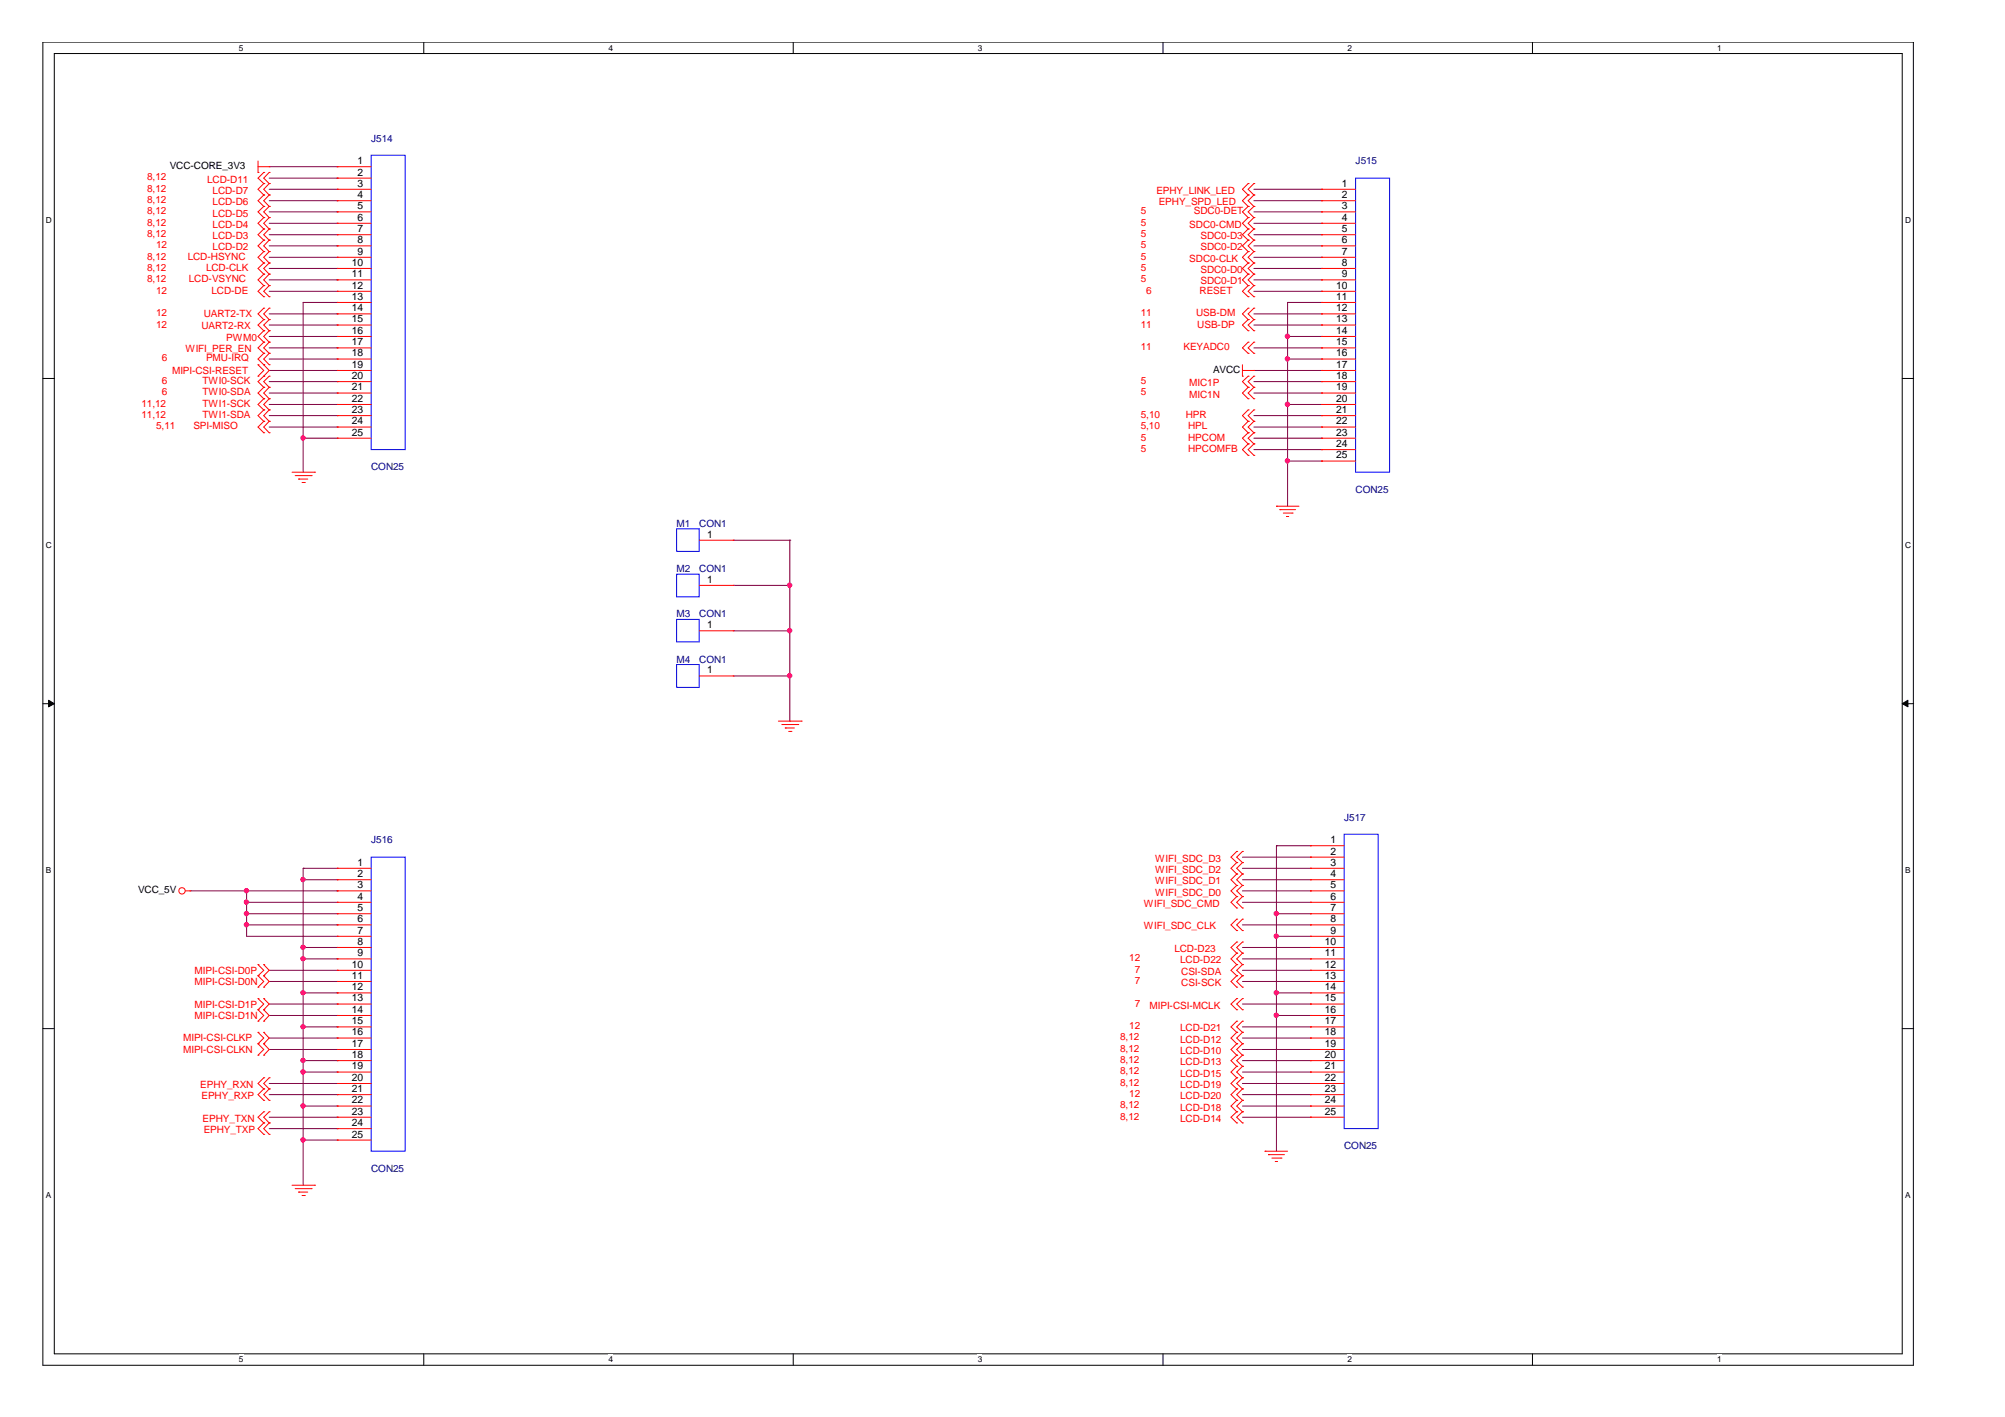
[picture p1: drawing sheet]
<svg xmlns="http://www.w3.org/2000/svg" width="297mm" height="210mm" viewBox="0 0 297 210" stroke-linecap="round" stroke-linejoin="round" font-family="sans-serif">
<path d="M6.3 6.2h277.2v196h-277.2zM8 7.9h273.8v192.6h-273.8z" fill="none" stroke="#000" stroke-width=".15"/>
<g fill="#fff">
<path d="M35.4 6.4h.6v1.4h-.6z"/>
<path d="M35.4 200.7h.6v1.4h-.6z"/>
</g>
<path d="M62.8 6.2v1.7M62.8 200.5v1.7" fill="none" stroke="#000" stroke-width=".15"/>
<g fill="#fff">
<path d="M90.1 6.4h.7v1.4h-.7z"/>
<path d="M90.1 200.7h.7v1.4h-.7z"/>
</g>
<path d="M117.5 6.2v1.7M117.5 200.5v1.7" fill="none" stroke="#000" stroke-width=".15"/>
<g fill="#fff">
<path d="M144.9 6.4h.6v1.4h-.6z"/>
<path d="M144.9 200.7h.6v1.4h-.6z"/>
</g>
<path d="M172.3 6.2v1.7M172.3 200.5v1.7" fill="none" stroke="#000" stroke-width=".15"/>
<g fill="#fff">
<path d="M199.6 6.4h.7v1.4h-.7z"/>
<path d="M199.6 200.7h.7v1.4h-.7z"/>
</g>
<path d="M227 6.2v1.7M227 200.5v1.7" fill="none" stroke="#000" stroke-width=".15"/>
<g fill="#fff">
<path d="M254.4 6.4h.6v1.4h-.6z"/>
<path d="M254.4 200.7h.6v1.4h-.6z"/>
<path d="M6.8 31.9h.8v1.4h-.8z"/>
<path d="M282.2 31.9h.9v1.4h-.9z"/>
<path d="M6.8 80.1h.8v1.4h-.8z"/>
<path d="M282.2 80.1h.9v1.4h-.9z"/>
</g>
<path d="M6.3 56.1h1.7M281.8 56.1h1.7" fill="none" stroke="#000" stroke-width=".15"/>
<g fill="#fff">
<path d="M6.8 128.2h.7v1.4h-.7z"/>
<path d="M282.2 128.2h.8v1.4h-.8z"/>
</g>
<path d="M6.3 104.2h1.7M281.8 104.2h1.7" fill="none" stroke="#000" stroke-width=".15"/>
<g fill="#000" stroke="#000" stroke-width=".15">
<path d="M7.2 103.7l.8 .5-.8 .5z" fill-rule="evenodd"/>
<path d="M281.8 104.2l.9-.5v1z" fill-rule="evenodd"/>
</g>
<g fill="#fff">
<path d="M6.8 176.4h.7v1.4h-.7z"/>
<path d="M282.2 176.4h.8v1.4h-.8z"/>
</g>
<path d="M6.3 152.4h1.7M281.8 152.4h1.7" fill="none" stroke="#000" stroke-width=".15"/>
<g fill="none" stroke="#800040" stroke-width=".15">
<path d="M39.9 26.4h10.1M39.9 28h10.1M39.9 29.7h10.1M39.9 31.4h10.1M39.9 33.1h10.1M39.9 34.8h10.1M39.9 36.4h10.1M39.9 38.1h10.1M39.9 39.8h10.1M39.9 24.7h10.1M50 26.4h.1M50 28h.1"/>
<path d="M50 29.7h.1M50 31.4h.1M50 33.1h.1M50 34.8h.1M50 36.4h.1M50 38.1h.1M50 39.8h.1M50 24.7h.1M185.8 28h10M185.8 29.7h10M185.8 31.4h10M185.8 33.1h10"/>
<path d="M185.8 34.8h10M185.8 36.4h10M185.8 38.1h10M185.8 39.8h10M195.8 28h.1M195.8 29.7h.1M195.8 31.4h.1M195.8 33.1h.1M195.8 34.8h.1M195.8 36.4h.1M195.8 38.1h.1M195.8 39.8h.1"/>
<path d="M39.9 41.5h10.1M39.9 43.2h10.1M39.9 46.5h10.1M39.9 48.1h10.1M39.9 49.8h10.1M39.9 51.5h10.1M39.9 53.2h10.1M39.9 54.9h10.1M39.9 56.5h10.1M39.9 58.2h10.1M39.9 59.9h10.1M44.9 44.8h.1"/>
<path d="M44.9 44.8h5.1M44.9 44.8v25.1M50 41.5h.1M50 43.2h.1M50 46.5h.1M50 48.1h.1M50 49.8h.1M50 51.5h.1M50 53.2h.1M50 54.9h.1M50 56.5h.1M50 58.2h.1"/>
<path d="M50 59.9h.1M50 44.8h.1M185.8 41.5h10M185.8 43.2h10M185.8 46.5h10M185.8 48.1h10M185.8 51.5h10M185.8 54.9h10M185.8 56.5h10M185.8 58.2h10M190.8 44.8h.1M190.8 49.8h.1"/>
<path d="M190.8 59.9h.1M190.8 53.2h.1M190.8 49.8h5M190.8 53.2h5M190.8 59.9h5M190.8 44.8h5M190.8 44.8v30.2M195.8 54.9h.1M195.8 56.5h.1M195.8 58.2h.1M195.8 46.5h.1M195.8 48.1h.1"/>
<path d="M195.8 51.5h.1M195.8 53.2h.1M195.8 44.8h.1M195.8 49.8h.1M195.8 59.9h.1M195.8 41.5h.1M195.8 43.2h.1M39.9 63.3h10.1M39.9 61.6h10.1M44.9 64.9h.1M44.9 64.9h5.1M50 63.3h.1"/>
<path d="M50 61.6h.1M50 64.9h.1M185.8 63.3h10M185.8 61.6h10M185.8 64.9h10M185.8 66.6h10M190.8 68.3h.1M190.8 68.3h5M195.8 61.6h.1M195.8 63.3h.1M195.8 64.9h.1M195.8 66.6h.1"/>
<path d="M195.8 68.3h.1M108.6 80h8.4M108.6 86.7h8.4M108.6 93.4h8.4M117 80h.1M117 86.7h.1M117 93.4h.1M117 80v26.8M108.6 100.1h8.4M117 100.1h.1M117 106.8h.1M28.2 132h21.8"/>
<path d="M36.5 132h.1M36.5 133.7h.1M36.5 137h.1M36.5 135.4h.1M36.5 132v6.7h13.5M36.5 133.7h13.5M36.5 137h13.5M36.5 135.4h13.5M44.9 128.6h.1M44.9 130.3h.1M44.9 128.6v47M44.9 130.3h5.1"/>
<path d="M44.9 128.6h5.1M50 133.7h.1M50 137h.1M50 135.4h.1M50 132h.1M50 138.7h.1M50 130.3h.1M50 128.6h.1M184.1 133.7h10M184.1 132h10M184.1 137h10M184.1 130.3h10"/>
<path d="M184.1 128.6h10M184.1 127h10M189.1 135.4h.1M189.1 125.3h.1M189.1 138.7h.1M189.1 135.4h5M189.1 138.7h5M189.1 125.3v45.2M189.1 125.3h5M194.1 127h.1M194.1 128.6h.1M194.1 130.3h.1"/>
<path d="M194.1 132h.1M194.1 133.7h.1M194.1 135.4h.1M194.1 137h.1M194.1 125.3h.1M194.1 138.7h.1M39.9 153.8h10.1M39.9 150.4h10.1M39.9 148.7h10.1M39.9 145.4h10.1M39.9 143.7h10.1M39.9 155.5h10.1"/>
<path d="M44.9 158.8h.1M44.9 157.1h.1M44.9 152.1h.1M44.9 147.1h.1M44.9 142h.1M44.9 140.3h.1M44.9 140.3h5.1M44.9 158.8h5.1M44.9 157.1h5.1M44.9 152.1h5.1M44.9 147.1h5.1M44.9 142h5.1"/>
<path d="M50 153.8h.1M50 150.4h.1M50 148.7h.1M50 145.4h.1M50 143.7h.1M50 140.3h.1M50 155.5h.1M50 158.8h.1M50 157.1h.1M50 152.1h.1M50 147.1h.1M50 142h.1"/>
<path d="M184.1 153.8h10M184.1 148.7h10M184.1 145.4h10M184.1 143.7h10M184.1 140.3h10M184.1 155.5h10M184.1 158.8h10M184.1 157.1h10M184.1 152.1h10M184.1 142h10M189.1 147.1h.1M189.1 150.4h.1"/>
<path d="M189.1 150.4h5M189.1 147.1h5M194.1 140.3h.1M194.1 142h.1M194.1 143.7h.1M194.1 145.4h.1M194.1 147.1h.1M194.1 148.7h.1M194.1 152.1h.1M194.1 153.8h.1M194.1 155.5h.1M194.1 157.1h.1"/>
<path d="M194.1 158.8h.1M194.1 150.4h.1M39.9 167.2h10.1M39.9 165.5h10.1M39.9 162.2h10.1M39.9 160.5h10.1M44.9 163.8h.1M44.9 168.9h.1M44.9 168.9h5.1M44.9 163.8h5.1M50 167.2h.1M50 165.5h.1"/>
<path d="M50 162.2h.1M50 160.5h.1M50 168.9h.1M50 163.8h.1M184.1 165.5h10M184.1 162.2h10M184.1 160.5h10M184.1 163.8h10M194.1 160.5h.1M194.1 162.2h.1M194.1 163.8h.1M194.1 165.5h.1"/>
</g>
<g fill="#f0f" stroke="#f0f" stroke-width=".15">
<circle cx="117" cy="86.7" r=".32"/>
<circle cx="117" cy="93.4" r=".32"/>
<circle cx="117" cy="100.1" r=".32"/>
<circle cx="44.9" cy="64.9" r=".32"/>
<circle cx="190.7" cy="49.8" r=".32"/>
<circle cx="190.7" cy="68.3" r=".32"/>
<circle cx="190.7" cy="59.9" r=".32"/>
<circle cx="190.7" cy="53.2" r=".32"/>
<circle cx="36.5" cy="133.6" r=".32"/>
<circle cx="36.5" cy="137" r=".32"/>
<circle cx="36.5" cy="135.3" r=".32"/>
<circle cx="36.5" cy="131.9" r=".32"/>
<circle cx="44.9" cy="130.3" r=".32"/>
<circle cx="44.9" cy="168.9" r=".32"/>
<circle cx="44.9" cy="163.8" r=".32"/>
<circle cx="44.9" cy="158.8" r=".32"/>
<circle cx="44.9" cy="157.1" r=".32"/>
<circle cx="44.9" cy="152.1" r=".32"/>
<circle cx="44.9" cy="147.1" r=".32"/>
<circle cx="44.9" cy="142" r=".32"/>
<circle cx="44.9" cy="140.3" r=".32"/>
<circle cx="189.1" cy="135.3" r=".32"/>
<circle cx="189.1" cy="147.1" r=".32"/>
<circle cx="189.1" cy="138.7" r=".32"/>
<circle cx="189.1" cy="150.4" r=".32"/>
</g>
<g fill="none" stroke="#f00" stroke-width=".15">
<path d="M38.2 25.5h.1M38.2 24.7h1.7M38.2 23.8v1.7M39.1 25.5h.1M39.1 27.2h.1M39.1 35.6h.1M39.1 37.3h.1M39.1 33.9h.1M39.1 39h.1M39.1 32.2h.1M39.1 30.6h.1M39.1 28.9h.1"/>
<path d="M39.1 25.5l-.9 .9 .9 .8M39.1 35.6l-.9 .8 .9 .9M39.1 33.9l-.9 .9 .9 .8M39.1 39l-.9 .8 .9 .8M39.1 32.2l-.9 .9 .9 .8M39.1 30.6l-.9 .8 .9 .8M39.1 28.9l-.9 .8 .9 .9M39.1 27.2l-.9 .8 .9 .9M39.1 37.3l-.9 .8 .9 .9M39.9 24.7h.1M39.9 25.5h.1M39.9 27.2h.1"/>
<path d="M39.9 35.6h.1M39.9 37.3h.1M39.9 33.9h.1M39.9 39h.1M39.9 32.2h.1M39.9 30.6h.1M39.9 28.9h.1M39.9 25.5l-.8 .9 .8 .8M39.9 35.6l-.8 .8 .8 .9M39.9 33.9l-.8 .9 .8 .8M39.9 39l-.8 .8 .8 .8M39.9 32.2l-.8 .9 .8 .8"/>
<path d="M39.9 30.6l-.8 .8 .8 .8M39.9 28.9l-.8 .8 .8 .9M39.9 27.2l-.8 .8 .8 .9M39.9 37.3l-.8 .8 .8 .9M50 24.7h.1M50 26.4h.1M50 28h.1M50 29.7h.1M50 31.4h.1M50 33.1h.1M50 34.8h.1M50 36.4h.1"/>
<path d="M50 38.1h.1M50 39.8h.1M50 24.7h5M50 28h5M50 29.7h5M50 31.4h5M50 33.1h5M50 34.8h5M50 36.4h5M50 38.1h5M50 39.8h5M50 26.4h5"/>
<path d="M184.9 35.6h.1M184.9 37.3h.1M184.9 32.2h.1M184.9 33.9h.1M184.9 39h.1M184.9 30.6h.1M184.9 28.9h.1M184.9 27.2h.1M184.9 35.6l-.8 .8 .8 .9M184.9 32.2l-.8 .9 .8 .8M184.9 33.9l-.8 .9 .8 .8M184.9 37.3l-.8 .8 .8 .9"/>
<path d="M184.9 30.6l-.8 .8 .8 .8M184.9 28.9l-.8 .8 .8 .9M184.9 27.2l-.8 .8 .8 .9M184.9 39l-.8 .8 .8 .8M185.8 35.6h.1M185.8 37.3h.1M185.8 32.2h.1M185.8 33.9h.1M185.8 39h.1M185.8 30.6h.1M185.8 28.9h.1M185.8 27.2h.1"/>
<path d="M185.8 35.6l-.9 .8 .9 .9M185.8 32.2l-.9 .9 .9 .8M185.8 33.9l-.9 .9 .9 .8M185.8 37.3l-.9 .8 .9 .9M185.8 30.6l-.9 .8 .9 .8M185.8 28.9l-.9 .8 .9 .9M185.8 27.2l-.9 .8 .9 .9M185.8 39l-.9 .8 .9 .8M195.8 28h.1M195.8 29.7h.1M195.8 31.4h.1M195.8 33.1h.1"/>
<path d="M195.8 34.8h.1M195.8 36.4h.1M195.8 38.1h.1M195.8 39.8h.1M195.8 28h5M195.8 29.7h5M195.8 31.4h5M195.8 33.1h5M195.8 34.8h5M195.8 36.4h5M195.8 38.1h5M195.8 39.8h5"/>
<path d="M38.2 55.7h.1M38.2 54h.1M38.2 54l.9 .9-.9 .8M39.1 44h.1M39.1 42.3h.1M39.1 40.6h.1M39.1 49h.1M39.1 50.7h.1M39.1 52.3h.1M39.1 54h.1M39.1 55.7h.1M39.1 47.3h.1"/>
<path d="M39.1 45.6h.1M39.1 59.1h.1M39.1 57.4h.1M39.1 42.3l-.9 .9 .9 .8M39.1 40.6l-.9 .9 .9 .8M39.1 49l-.9 .8 .9 .9M39.1 50.7l-.9 .8 .9 .8M39.1 52.3l-.9 .9 .9 .8M39.1 54l.8 .9-.8 .8M39.1 45.6l-.9 .9 .9 .8M39.1 47.3l-.9 .8 .9 .9M39.1 59.1l-.9 .8 .9 .8"/>
<path d="M39.1 55.7l-.9 .8 .9 .9M39.1 57.4l-.9 .8 .9 .9M39.9 44h.1M39.9 42.3h.1M39.9 40.6h.1M39.9 49h.1M39.9 50.7h.1M39.9 52.3h.1M39.9 54h.1M39.9 47.3h.1M39.9 45.6h.1M39.9 59.1h.1"/>
<path d="M39.9 57.4h.1M39.9 55.7h.1M39.9 42.3l-.8 .9 .8 .8M39.9 40.6l-.8 .9 .8 .8M39.9 49l-.8 .8 .8 .9M39.9 50.7l-.8 .8 .8 .8M39.9 52.3l-.8 .9 .8 .8M39.9 45.6l-.8 .9 .8 .8M39.9 47.3l-.8 .8 .8 .9M39.9 59.1l-.8 .8 .8 .8M39.9 55.7l-.8 .8 .8 .9M39.9 57.4l-.8 .8 .8 .9"/>
<path d="M50 41.5h.1M50 43.2h.1M50 44.8h.1M50 46.5h.1M50 48.1h.1M50 49.8h.1M50 51.5h.1M50 53.2h.1M50 54.9h.1M50 56.5h.1M50 58.2h.1M50 59.9h.1"/>
<path d="M50 54.9h5M50 41.5h5M50 43.2h5M50 44.8h5M50 46.5h5M50 48.1h5M50 49.8h5M50 51.5h5M50 53.2h5M50 56.5h5M50 58.2h5M50 59.9h5"/>
<path d="M184.1 55.7h.1M184.1 54.9h1.7M184.1 54v1.7M184.9 55.7h.1M184.9 57.4h.1M184.9 59.1h.1M184.9 45.6h.1M184.9 47.3h.1M184.9 49h.1M184.9 50.7h.1M184.9 52.3h.1M184.9 42.3h.1"/>
<path d="M184.9 44h.1M184.9 40.6h.1M184.9 55.7l-.8 .8 .8 .9M184.9 57.4l-.8 .8 .8 .9M184.9 45.6l-.8 .9 .8 .8M184.9 47.3l-.8 .8 .8 .9M184.9 50.7l-.8 .8 .8 .8M184.9 42.3l-.8 .9 .8 .8M184.9 40.6l-.8 .9 .8 .8M185.8 54.9h.1M185.8 55.7h.1M185.8 57.4h.1"/>
<path d="M185.8 59.1h.1M185.8 45.6h.1M185.8 47.3h.1M185.8 49h.1M185.8 50.7h.1M185.8 52.3h.1M185.8 42.3h.1M185.8 44h.1M185.8 40.6h.1M185.8 55.7l-.9 .8 .9 .9M185.8 57.4l-.9 .8 .9 .9M185.8 45.6l-.9 .9 .9 .8"/>
<path d="M185.8 47.3l-.9 .8 .9 .9M185.8 50.7l-.9 .8 .9 .8M185.8 42.3l-.9 .9 .9 .8M185.8 40.6l-.9 .9 .9 .8M195.8 41.5h.1M195.8 43.2h.1M195.8 44.8h.1M195.8 46.5h.1M195.8 48.1h.1M195.8 49.8h.1M195.8 51.5h.1M195.8 53.2h.1"/>
<path d="M195.8 54.9h.1M195.8 56.5h.1M195.8 58.2h.1M195.8 59.9h.1M195.8 54.9h5M195.8 41.5h5M195.8 43.2h5M195.8 44.8h5M195.8 46.5h5M195.8 48.1h5M195.8 49.8h5M195.8 51.5h5"/>
<path d="M195.8 53.2h5M195.8 56.5h5M195.8 58.2h5M195.8 59.9h5M39.1 64.1h.1M39.1 62.4h.1M39.1 60.7h.1M39.1 62.4l-.9 .9 .9 .8M39.1 60.7l-.9 .9 .9 .8M39.9 64.1h.1M39.9 62.4h.1M39.9 60.7h.1"/>
<path d="M39.9 62.4l-.8 .9 .8 .8M39.9 60.7l-.8 .9 .8 .8M43.3 69.9h3.3M43.7 70.5h2.4M44.2 71h.1M44.2 71h1.4M44.7 71.5h.4M45.1 71.5h.1M46.1 70.5h.1M46.6 69.9h.1M50 61.6h.1M50 63.3h.1"/>
<path d="M50 64.9h.1M50 61.6h5M50 63.3h5M50 64.9h5M184.9 67.5h.1M184.9 65.8h.1M184.9 62.4h.1M184.9 60.7h.1M184.9 64.1h.1M184.9 65.8l-.8 .8 .8 .9M184.9 60.7l-.8 .9 .8 .8M184.9 62.4l-.8 .9 .8 .8"/>
<path d="M184.9 64.1l-.8 .8 .8 .9M185.8 67.5h.1M185.8 65.8h.1M185.8 62.4h.1M185.8 60.7h.1M185.8 64.1h.1M185.8 65.8l-.9 .8 .9 .9M185.8 60.7l-.9 .9 .9 .8M185.8 62.4l-.9 .9 .9 .8M185.8 64.1l-.9 .8 .9 .9M189.1 75h.1M189.1 75h3.3"/>
<path d="M189.6 75.5h.1M189.6 75.5h2.3M190.1 76h1.3M190.6 76.5h.1M190.6 76.5h.3M191.4 76h.1M195.8 61.6h.1M195.8 63.3h.1M195.8 64.9h.1M195.8 66.6h.1M195.8 68.3h.1M195.8 61.6h5"/>
<path d="M195.8 63.3h5M195.8 64.9h5M195.8 66.6h5M195.8 68.3h5M103.6 80h5M103.6 86.7h5M103.6 93.4h5M108.6 80h.1M108.6 86.7h.1M108.6 93.4h.1M103.6 100.1h5M108.6 100.1h.1"/>
<path d="M115.3 106.8h3.4M115.8 107.3h2.4M116.3 107.8h.1M116.3 107.8h1.4M116.8 108.3h.4M117.2 108.3h.1M118.2 107.3h.1M118.7 106.8h.1M27.5 132h.7M28.2 132h.1M50 128.6h.1M50 130.3h.1"/>
<path d="M50 132h.1M50 133.7h.1M50 135.4h.1M50 137h.1M50 138.7h.1M50 132h5M50 128.6h5M50 130.3h5M50 133.7h5M50 135.4h5M50 137h5M50 138.7h5"/>
<path d="M183.2 127.8h.1M183.2 129.5h.1M183.2 131.2h.1M183.2 132.8h.1M183.2 134.5h.1M183.2 136.2h.1M183.2 137.9h.1M183.2 139.5h.1M183.2 126.1h.1M183.2 127.8l-.8 .8 .8 .9M183.2 129.5l-.8 .8 .8 .9M183.2 131.2l-.8 .8 .8 .8"/>
<path d="M183.2 132.8l-.8 .9 .8 .8M183.2 136.2l-.8 .8 .8 .9M183.2 139.5l-.8 .8 .8 .9M183.2 126.1l-.8 .9 .8 .8M184.1 127.8h.1M184.1 129.5h.1M184.1 131.2h.1M184.1 132.8h.1M184.1 134.5h.1M184.1 136.2h.1M184.1 137.9h.1M184.1 139.5h.1"/>
<path d="M184.1 126.1h.1M184.1 127.8l-.9 .8 .9 .9M184.1 129.5l-.9 .8 .9 .9M184.1 131.2l-.9 .8 .9 .8M184.1 132.8l-.9 .9 .9 .8M184.1 136.2l-.9 .8 .9 .9M184.1 139.5l-.9 .8 .9 .9M184.1 126.1l-.9 .9 .9 .8M194.1 125.3h.1M194.1 127h.1M194.1 128.6h.1M194.1 130.3h.1"/>
<path d="M194.1 132h.1M194.1 133.7h.1M194.1 135.4h.1M194.1 137h.1M194.1 138.7h.1M194.1 132h5M194.1 125.3h5M194.1 127h5M194.1 128.6h5M194.1 130.3h5M194.1 133.7h5M194.1 135.4h5"/>
<path d="M194.1 137h5M194.1 138.7h5M38.2 149.6h.1M38.2 147.9h.1M38.2 151.3h.1M38.2 144.5h.1M38.2 142.9h.1M38.2 146.2h.1M38.2 154.6h.1M38.2 152.9h.1M38.2 156.3h.1M38.2 147.9l.9 .8-.9 .9"/>
<path d="M38.2 149.6l.9 .8-.9 .9M38.2 142.9l.9 .8-.9 .8M38.2 144.5l.9 .9-.9 .8M38.2 152.9l.9 .9-.9 .8M38.2 154.6l.9 .9-.9 .8M39.1 147.9h.1M39.1 149.6h.1M39.1 151.3h.1M39.1 142.9h.1M39.1 144.5h.1M39.1 146.2h.1M39.1 152.9h.1"/>
<path d="M39.1 154.6h.1M39.1 156.3h.1M39.1 159.7h.1M39.1 147.9l.8 .8-.8 .9M39.1 149.6l.8 .8-.8 .9M39.1 142.9l.8 .8-.8 .8M39.1 144.5l.8 .9-.8 .8M39.1 152.9l.8 .9-.8 .8M39.1 154.6l.8 .9-.8 .8M39.1 159.7l-.9 .8 .9 .8M39.9 159.7h.1M39.9 159.7l-.8 .8 .8 .8"/>
<path d="M50 140.3h.1M50 142h.1M50 143.7h.1M50 145.4h.1M50 147.1h.1M50 148.7h.1M50 150.4h.1M50 152.1h.1M50 153.8h.1M50 155.5h.1M50 157.1h.1M50 158.8h.1"/>
<path d="M50 140.3h5M50 142h5M50 143.7h5M50 145.4h5M50 147.1h5M50 148.7h5M50 150.4h5M50 152.1h5M50 153.8h5M50 155.5h5M50 157.1h5M50 158.8h5"/>
<path d="M183.2 156.3h.1M183.2 158h.1M183.2 154.6h.1M183.2 152.9h.1M183.2 159.7h.1M183.2 141.2h.1M183.2 151.3h.1M183.2 142.9h.1M183.2 144.5h.1M183.2 146.2h.1M183.2 147.9h.1M183.2 149.6h.1"/>
<path d="M183.2 156.3l-.8 .8 .8 .9M183.2 154.6l-.8 .9 .8 .8M183.2 152.9l-.8 .9 .8 .8M183.2 158l-.8 .8 .8 .9M183.2 151.3l-.8 .8 .8 .8M183.2 159.7l-.8 .8 .8 .8M183.2 141.2l-.8 .8 .8 .9M183.2 144.5l-.8 .9 .8 .8M183.2 142.9l-.8 .8 .8 .8M183.2 147.9l-.8 .8 .8 .9M184.1 156.3h.1M184.1 158h.1"/>
<path d="M184.1 154.6h.1M184.1 152.9h.1M184.1 159.7h.1M184.1 141.2h.1M184.1 151.3h.1M184.1 142.9h.1M184.1 144.5h.1M184.1 146.2h.1M184.1 147.9h.1M184.1 149.6h.1M184.1 156.3l-.9 .8 .9 .9M184.1 154.6l-.9 .9 .9 .8"/>
<path d="M184.1 152.9l-.9 .9 .9 .8M184.1 158l-.9 .8 .9 .9M184.1 151.3l-.9 .8 .9 .8M184.1 159.7l-.9 .8 .9 .8M184.1 141.2l-.9 .8 .9 .9M184.1 144.5l-.9 .9 .9 .8M184.1 142.9l-.9 .8 .9 .8M184.1 147.9l-.9 .8 .9 .9M194.1 140.3h.1M194.1 142h.1M194.1 143.7h.1M194.1 145.4h.1"/>
<path d="M194.1 147.1h.1M194.1 148.7h.1M194.1 150.4h.1M194.1 152.1h.1M194.1 153.8h.1M194.1 155.5h.1M194.1 157.1h.1M194.1 158.8h.1M194.1 140.3h5M194.1 142h5M194.1 143.7h5M194.1 145.4h5"/>
<path d="M194.1 147.1h5M194.1 148.7h5M194.1 150.4h5M194.1 152.1h5M194.1 153.8h5M194.1 155.5h5M194.1 157.1h5M194.1 158.8h5M39.1 164.7h.1M39.1 166.3h.1M39.1 168h.1M39.1 161.3h.1"/>
<path d="M39.1 163h.1M39.1 164.7l-.9 .8 .9 .8M39.1 166.3l-.9 .9 .9 .8M39.1 161.3l-.9 .9 .9 .8M39.9 164.7h.1M39.9 166.3h.1M39.9 168h.1M39.9 161.3h.1M39.9 163h.1M39.9 164.7l-.8 .8 .8 .8M39.9 166.3l-.8 .9 .8 .8M39.9 161.3l-.8 .9 .8 .8"/>
<path d="M43.3 175.6h3.3M43.7 176.1h2.4M44.2 176.6h.1M44.2 176.6h1.4M44.7 177.1h.4M45.1 177.1h.1M46.1 176.1h.1M46.6 175.6h.1M50 160.5h.1M50 162.2h.1M50 163.8h.1M50 165.5h.1"/>
<path d="M50 167.2h.1M50 168.9h.1M50 160.5h5M50 162.2h5M50 163.8h5M50 165.5h5M50 167.2h5M50 168.9h5M183.2 164.7h.1M183.2 166.3h.1M183.2 163h.1M183.2 161.3h.1"/>
<path d="M183.2 164.7l-.8 .8 .8 .8M183.2 163l-.8 .8 .8 .9M183.2 161.3l-.8 .9 .8 .8M184.1 164.7h.1M184.1 166.3h.1M184.1 163h.1M184.1 161.3h.1M184.1 164.7l-.9 .8 .9 .8M184.1 163l-.9 .8 .9 .9M184.1 161.3l-.9 .9 .9 .8M187.4 170.5h.1M187.4 170.5h3.4"/>
<path d="M187.9 171h.1M187.9 171h2.4M188.4 171.5h1.4M188.9 172.1h.1M188.9 172.1h.4M189.8 171.5h.1M194.1 160.5h.1M194.1 162.2h.1M194.1 163.8h.1M194.1 165.5h.1M194.1 160.5h5M194.1 162.2h5"/>
<path d="M194.1 163.8h5M194.1 165.5h5"/>
<circle cx="27" cy="132" r=".47"/>
</g>
<path d="M55 23h5v43.6h-5zM200.8 26.4h5.1v43.5h-5.1zM100.2 78.3h3.4v3.4h-3.4zM100.2 85.1h3.4v3.3h-3.4zM100.2 91.8h3.4v3.3h-3.4zM100.2 98.4h3.4v3.4h-3.4zM55 127h5v43.5h-5zM199.1 123.6h5.1v43.6h-5.1z" fill="none" stroke="#00f" stroke-width=".15"/>
<g font-size="1.5" fill="#000080">
<text x="55" y="21">J514</text>
<text x="200.8" y="24.4">J515</text>
<text x="55" y="69.7">CON25</text>
<text x="200.8" y="73">CON25</text>
<text x="100.2" y="78">M1</text>
<text x="103.6" y="78">CON1</text>
<text x="100.2" y="84.7">M2</text>
<text x="103.6" y="84.7">CON1</text>
<text x="100.2" y="91.4">M3</text>
<text x="103.6" y="91.4">CON1</text>
<text x="100.2" y="98.1">M4</text>
<text x="103.6" y="98.1">CON1</text>
<text x="55" y="124.9">J516</text>
<text x="199.1" y="121.6">J517</text>
<text x="55" y="173.6">CON25</text>
<text x="199.1" y="170.2">CON25</text>
</g>
<g font-size="1.5" fill="#f00">
<text x="21.8" y="26.7">8,12</text>
<text x="21.8" y="28.4">8,12</text>
<text x="30.7" y="27.1">LCD-D11</text>
<text x="31.5" y="28.7">LCD-D7</text>
<text x="171.3" y="28.7">EPHY_LINK_LED</text>
<text x="21.8" y="35.1">8,12</text>
<text x="21.8" y="33.4">8,12</text>
<text x="21.8" y="31.8">8,12</text>
<text x="21.8" y="30.1">8,12</text>
<text x="31.5" y="35.4">LCD-D3</text>
<text x="31.5" y="33.8">LCD-D4</text>
<text x="31.5" y="32.1">LCD-D5</text>
<text x="31.5" y="30.4">LCD-D6</text>
<text x="169" y="31.8">5</text>
<text x="169" y="33.4">5</text>
<text x="169" y="35.1">5</text>
<text x="171.7" y="30.4">EPHY_SPD_LED</text>
<text x="176.2" y="33.8">SDC0-CMD</text>
<text x="176.9" y="31.8">SDC0-DET</text>
<text x="177.8" y="35.4">SDC0-D3</text>
<text x="21.8" y="40.1">8,12</text>
<text x="21.8" y="38.5">8,12</text>
<text x="21.8" y="41.8">8,12</text>
<text x="23.1" y="36.8">12</text>
<text x="27.8" y="38.5">LCD-HSYNC</text>
<text x="28" y="41.8">LCD-VSYNC</text>
<text x="30.5" y="40.1">LCD-CLK</text>
<text x="31.5" y="37.1">LCD-D2</text>
<text x="169" y="36.8">5</text>
<text x="169" y="38.5">5</text>
<text x="169" y="40.1">5</text>
<text x="169" y="41.8">5</text>
<text x="176.2" y="38.8">SDC0-CLK</text>
<text x="177.8" y="37.1">SDC0-D2</text>
<text x="177.8" y="40.5">SDC0-D0</text>
<text x="23.1" y="46.8">12</text>
<text x="23.1" y="43.5">12</text>
<text x="30.2" y="47">UART2-TX</text>
<text x="31.3" y="43.5">LCD-DE</text>
<text x="169" y="46.8">11</text>
<text x="169.8" y="43.5">6</text>
<text x="177.2" y="46.8">USB-DM</text>
<text x="177.7" y="43.5">RESET</text>
<text x="177.8" y="42.1">SDC0-D1</text>
<text x="23.1" y="48.5">12</text>
<text x="24" y="53.5">6</text>
<text x="27.5" y="52.2">WIFI_PER_EN</text>
<text x="29.8" y="48.7">UART2-RX</text>
<text x="30.5" y="53.5">PMU-IRQ</text>
<text x="33.5" y="50.5">PWM0</text>
<text x="169" y="48.5">11</text>
<text x="169" y="51.9">11</text>
<text x="175.3" y="51.9">KEYADC0</text>
<text x="177.4" y="48.5">USB-DP</text>
<text x="24" y="56.9">6</text>
<text x="24" y="58.6">6</text>
<text x="25.5" y="55.4">MIPI-CSI-RESET</text>
<text x="30" y="56.9">TWI0-SCK</text>
<text x="30" y="58.6">TWI0-SDA</text>
<text x="169" y="56.9">5</text>
<text x="169" y="58.6">5</text>
<text x="176.2" y="57.2">MIC1P</text>
<text x="176.2" y="58.9">MIC1N</text>
<text x="21" y="60.3">11,12</text>
<text x="21" y="61.9">11,12</text>
<text x="23.1" y="63.6">5,11</text>
<text x="28.7" y="63.6">SPI-MISO</text>
<text x="30" y="60.3">TWI1-SCK</text>
<text x="30" y="61.9">TWI1-SDA</text>
<text x="169" y="63.6">5,10</text>
<text x="169" y="65.3">5</text>
<text x="169" y="61.9">5,10</text>
<text x="175.7" y="61.9">HPR</text>
<text x="176" y="63.6">HPL</text>
<text x="176" y="65.3">HPCOM</text>
<text x="169" y="66.9">5</text>
<text x="176" y="66.9">HPCOMFB</text>
<text x="171.2" y="129.3">WIFI_SDC_D2</text>
<text x="171.2" y="131">WIFI_SDC_D1</text>
<text x="171.2" y="127.6">WIFI_SDC_D3</text>
<text x="169.5" y="134.3">WIFI_SDC_CMD</text>
<text x="169.5" y="137.7">WIFI_SDC_CLK</text>
<text x="171.2" y="132.7">WIFI_SDC_D0</text>
<text x="167.3" y="142.4">12</text>
<text x="174" y="141.1">LCD-D23</text>
<text x="174.8" y="142.7">LCD-D22</text>
<text x="28.8" y="149.3">MIPI-CSI-D1P</text>
<text x="28.8" y="144.2">MIPI-CSI-D0P</text>
<text x="28.8" y="145.9">MIPI-CSI-D0N</text>
<text x="168.1" y="145.7">7</text>
<text x="168.1" y="144.1">7</text>
<text x="168.1" y="149.1">7</text>
<text x="170.3" y="149.5">MIPI-CSI-MCLK</text>
<text x="175" y="146.1">CSI-SCK</text>
<text x="175" y="144.4">CSI-SDA</text>
<text x="27.1" y="154.3">MIPI-CSI-CLKP</text>
<text x="27.1" y="156">MIPI-CSI-CLKN</text>
<text x="28.8" y="150.9">MIPI-CSI-D1N</text>
<text x="165.9" y="155.8">8,12</text>
<text x="165.9" y="154.1">8,12</text>
<text x="167.3" y="152.5">12</text>
<text x="174.8" y="154.4">LCD-D12</text>
<text x="174.8" y="152.8">LCD-D21</text>
<text x="29.7" y="161.2">EPHY_RXN</text>
<text x="165.9" y="157.5">8,12</text>
<text x="165.9" y="159.1">8,12</text>
<text x="165.9" y="160.8">8,12</text>
<text x="174.8" y="157.8">LCD-D13</text>
<text x="174.8" y="156.1">LCD-D10</text>
<text x="174.8" y="159.5">LCD-D15</text>
<text x="174.8" y="161.2">LCD-D19</text>
<text x="29.8" y="162.8">EPHY_RXP</text>
<text x="30" y="166.2">EPHY_TXN</text>
<text x="30.2" y="167.9">EPHY_TXP</text>
<text x="165.9" y="165.9">8,12</text>
<text x="165.9" y="164.2">8,12</text>
<text x="167.3" y="162.5">12</text>
<text x="174.8" y="166.2">LCD-D14</text>
<text x="174.8" y="164.5">LCD-D18</text>
<text x="174.8" y="162.8">LCD-D20</text>
</g>
<g font-size="1.5">
<text x="25.1" y="25">VCC-CORE_3V3</text>
<text x="53" y="24.3">1</text>
<text x="53" y="26">2</text>
<text x="53" y="27.7">3</text>
<text x="53" y="29.4">4</text>
<text x="198.8" y="27.7">1</text>
<text x="198.8" y="29.4">2</text>
<text x="53" y="31">5</text>
<text x="53" y="32.7">6</text>
<text x="53" y="34.4">7</text>
<text x="198.8" y="31">3</text>
<text x="198.8" y="32.7">4</text>
<text x="198.8" y="34.4">5</text>
<text x="52.1" y="39.4">10</text>
<text x="52.1" y="41.1">11</text>
<text x="53" y="36">8</text>
<text x="53" y="37.7">9</text>
<text x="198.8" y="36">6</text>
<text x="198.8" y="37.7">7</text>
<text x="198.8" y="39.4">8</text>
<text x="198.8" y="41.1">9</text>
<text x="52.1" y="42.8">12</text>
<text x="52.1" y="44.4">13</text>
<text x="52.1" y="46.1">14</text>
<text x="52.1" y="47.8">15</text>
<text x="198" y="42.8">10</text>
<text x="198" y="44.4">11</text>
<text x="198" y="46.1">12</text>
<text x="198" y="47.8">13</text>
<text x="52.1" y="49.5">16</text>
<text x="52.1" y="51.2">17</text>
<text x="52.1" y="52.8">18</text>
<text x="198" y="49.5">14</text>
<text x="198" y="51.2">15</text>
<text x="198" y="52.8">16</text>
<text x="52.1" y="54.5">19</text>
<text x="52.1" y="56.1">20</text>
<text x="52.1" y="57.8">21</text>
<text x="52.1" y="59.5">22</text>
<text x="179.7" y="55.2">AVCC</text>
<text x="198" y="54.5">17</text>
<text x="198" y="56.1">18</text>
<text x="198" y="57.8">19</text>
<text x="198" y="59.5">20</text>
<text x="52.1" y="61.2">23</text>
<text x="52.1" y="62.9">24</text>
<text x="52.1" y="64.5">25</text>
<text x="198" y="61.2">21</text>
<text x="198" y="62.9">22</text>
<text x="198" y="64.5">23</text>
<text x="198" y="66.2">24</text>
<text x="198" y="67.9">25</text>
<text x="104.8" y="79.6">1</text>
<text x="104.8" y="86.3">1</text>
<text x="104.8" y="93.1">1</text>
<text x="104.8" y="99.8">1</text>
<text x="197.1" y="124.9">1</text>
<text x="53" y="128.2">1</text>
<text x="53" y="129.9">2</text>
<text x="53" y="131.6">3</text>
<text x="197.1" y="126.6">2</text>
<text x="197.1" y="128.2">3</text>
<text x="197.1" y="129.9">4</text>
<text x="197.1" y="131.6">5</text>
<text x="20.4" y="132.3">VCC_5V</text>
<text x="53" y="133.3">4</text>
<text x="53" y="135">5</text>
<text x="53" y="136.6">6</text>
<text x="197.1" y="133.3">6</text>
<text x="197.1" y="135">7</text>
<text x="197.1" y="136.6">8</text>
<text x="52.1" y="143.4">10</text>
<text x="53" y="138.3">7</text>
<text x="53" y="140">8</text>
<text x="53" y="141.7">9</text>
<text x="196.3" y="140">10</text>
<text x="196.3" y="141.7">11</text>
<text x="196.3" y="143.4">12</text>
<text x="197.1" y="138.3">9</text>
<text x="52.1" y="145">11</text>
<text x="52.1" y="146.7">12</text>
<text x="52.1" y="148.4">13</text>
<text x="196.3" y="145">13</text>
<text x="196.3" y="146.7">14</text>
<text x="196.3" y="148.4">15</text>
<text x="52.1" y="150">14</text>
<text x="52.1" y="151.7">15</text>
<text x="52.1" y="153.4">16</text>
<text x="52.1" y="155.1">17</text>
<text x="196.3" y="150">16</text>
<text x="196.3" y="151.7">17</text>
<text x="196.3" y="153.4">18</text>
<text x="196.3" y="155.1">19</text>
<text x="52.1" y="156.7">18</text>
<text x="52.1" y="158.4">19</text>
<text x="52.1" y="160.1">20</text>
<text x="52.1" y="161.8">21</text>
<text x="196.3" y="156.7">20</text>
<text x="196.3" y="158.4">21</text>
<text x="196.3" y="160.1">22</text>
<text x="196.3" y="161.8">23</text>
<text x="52.1" y="163.5">22</text>
<text x="52.1" y="165.1">23</text>
<text x="52.1" y="166.8">24</text>
<text x="196.3" y="163.5">24</text>
<text x="196.3" y="165.1">25</text>
<text x="52.1" y="168.5">25</text>
</g>
<g font-size="1.2">
<text x="35.4" y="7.5">5</text>
<text x="90.1" y="7.5">4</text>
<text x="144.9" y="7.5">3</text>
<text x="199.6" y="7.5">2</text>
<text x="254.4" y="7.5">1</text>
<text x="6.8" y="33.1">D</text>
<text x="282.2" y="33.1">D</text>
<text x="6.8" y="81.2">C</text>
<text x="282.2" y="81.2">C</text>
<text x="6.8" y="129.4">B</text>
<text x="282.2" y="129.4">B</text>
<text x="6.8" y="177.5">A</text>
<text x="282.2" y="177.5">A</text>
<text x="35.4" y="201.8">5</text>
<text x="90.1" y="201.8">4</text>
<text x="144.9" y="201.8">3</text>
<text x="199.6" y="201.8">2</text>
<text x="254.4" y="201.8">1</text>
</g>
</svg>
